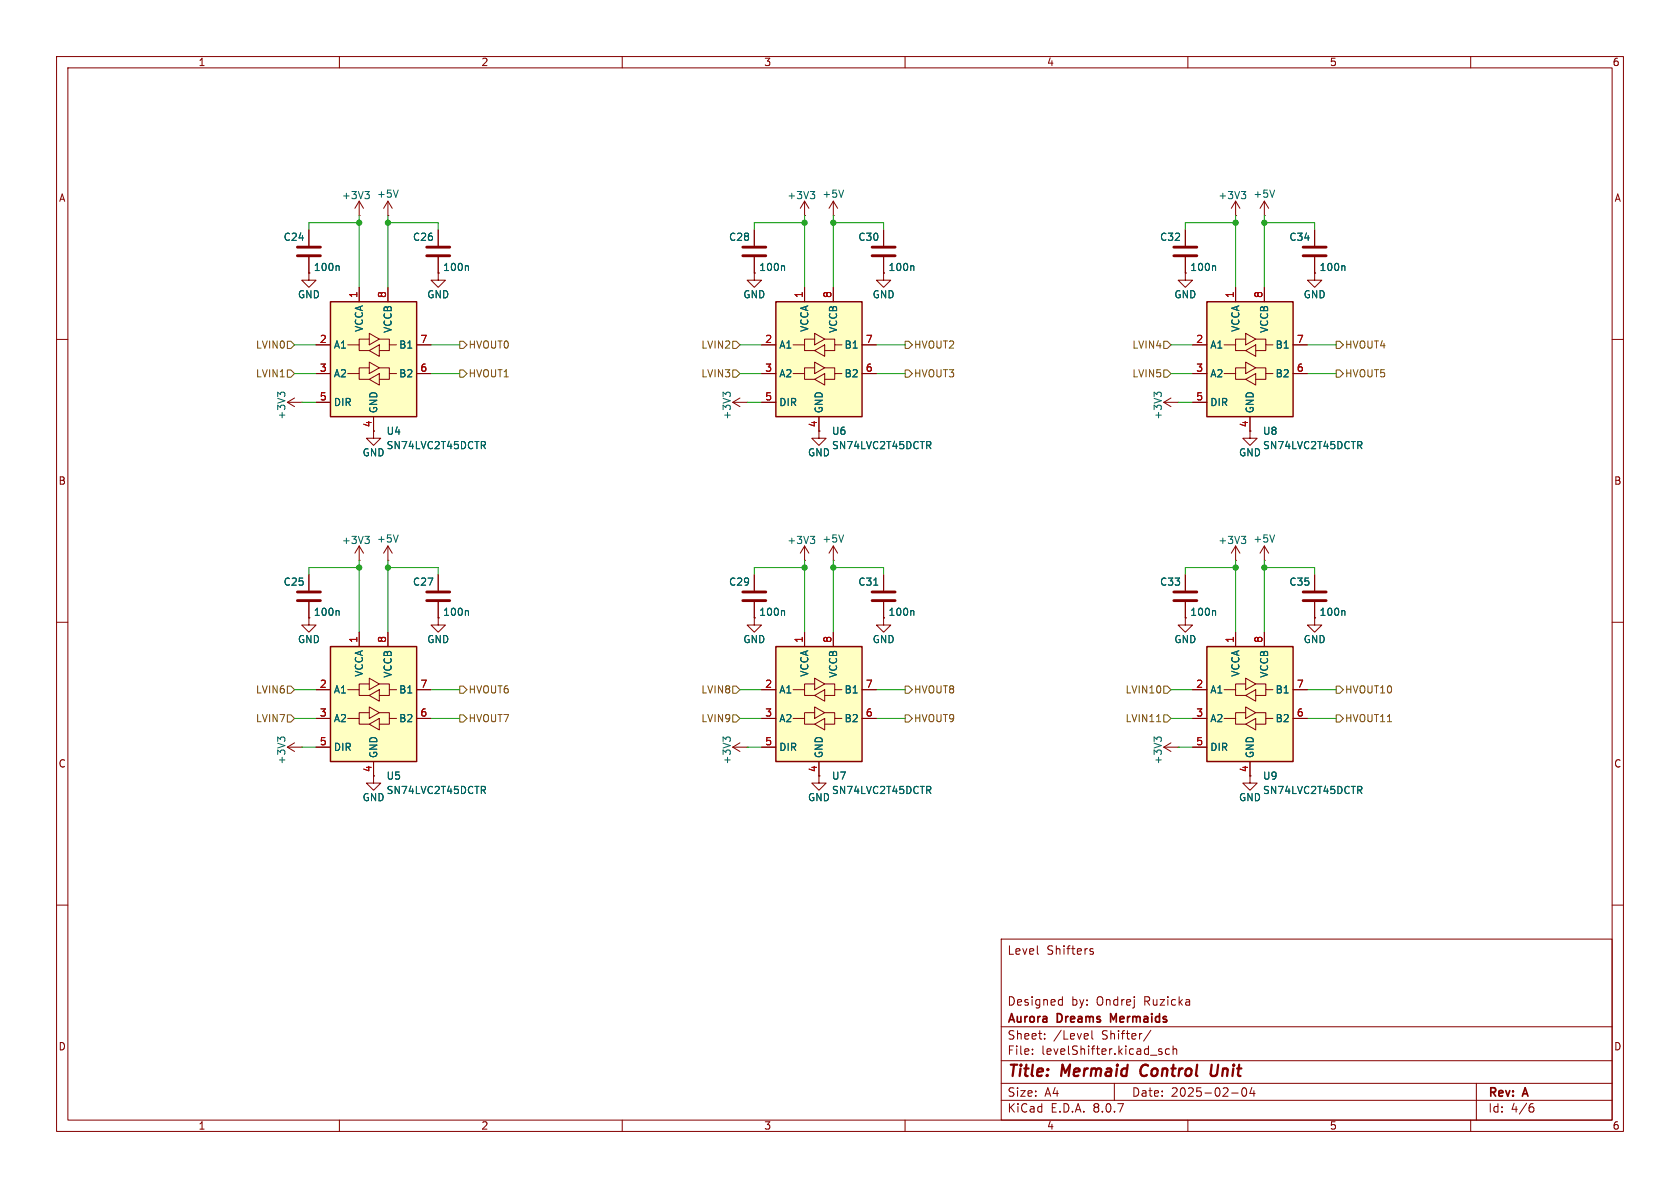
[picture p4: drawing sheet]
<svg xmlns="http://www.w3.org/2000/svg" width="297mm" height="210mm" viewBox="0 0 297 210" stroke-linecap="round" stroke-linejoin="round" font-family="sans-serif">
<g fill="none" stroke="#840000" stroke-width=".18">
<path d="M10 10h277v190h-277zM12 12h273v186h-273zM60 10v2M110 10v2M160 10v2M210 10v2M260 10v2M10 60h2M285 60h2M10 110h2M285 110h2M10 160h2"/>
<path d="M177 166h108v32h-108zM183.5 168.6l.1 .1M187.4 176.7l.4 .1M187.8 176.2v1.5M187.8 177.6l-.4 .1M192.7 168.1l.5 .2 .1 .2-.2 .2-.4-.1M192.7 167.8h.5M285 160h2M60 198v2M110 198v2M160 198v2M177 194.5h108"/>
<path d="M177 191.5h108M177 187.5h108M177 181.5h108M182.5 186.3v.1M182.5 185.5v.1M184.7 183.6v.1M184.7 182.8v.1M193 182.2v1.3l.2 .2M197 191.5v3M203.5 182.1l-1.3 2M204.8 185.7l.7 .4-.3 .3-.4-.1M205.4 185.5l-.4-.1-.2 .2"/>
<path d="M206.7 185.5l-.4-.1-.3 .3v.4l.2 .2h.5M207.4 185.5l.2-.1 .4 .1v.9M207.4 184.9v1.5M210 198v2M217.7 193.2h1.2M219.7 192.4l.2-.1a.81 .81 0 0 1 .6 .6 .81 .81 0 0 1-.3 .8l-.2 .1a.81 .81 0 0 1-.3-1.4zM221.3 192.2l-.3 1.1h.9M221.7 192.8v1M260 198v2M261 191.5v6.5M270.6 195.7h.4l.2 .3-.1 .5-.5 .1M271 195.1l-.4 .1"/>
</g>
<path d="M201.9 188.5a1.27 1.27 0 0 0 0 1.6M214.2 188.2l-.2 1.6 .2 .3a.66 .66 0 0 0 .8-.1" fill="none" stroke="#840000" stroke-width=".4"/>
<path d="M196.8 180.3l-.5-1.1v1.5" fill="none" stroke="#840000" stroke-width=".3"/>
<path d="M137.2 53.3h15.2v20.4h-15.2z" fill="#ffffc2"/>
<path d="M137.2 53.3h15.2v20.4h-15.2z" fill="none" stroke="#840000" stroke-width=".25"/>
<g fill="none" stroke="#840000" stroke-width=".18">
<path d="M77.5 48.3v1.2h1.2l-1.2 1.3-1.3-1.3h1.3M77.5 48.3h.1M142.2 50.8v2.5M144 59.9h-1.8v1.1M144 58.9l1.8 1-1.8 1.1zM145.8 59.9h1.8v1.1h1.2M147.3 50.8v2.5M232.4 48.3v1.2h1.3l-1.3 1.3-1.3-1.3h1.3M232.4 48.3h.1M232.4 40.6v2.8M232.4 45.5v2.8M129.5 71.1h2.6"/>
<path d="M129.5 71.1l1.3 .8M130.8 70.4l-1.3 .7M132.1 71.1h.1M134.6 61h2.6M134.6 66h2.6M134.6 71.1h2.6M140.2 61h2v1h1.8M140.2 66h2v1.1h1.8M144 62l1.8-1v2zM144 65h-1.8v1M144 64l1.8 1-1.8 1zM144 67.1l1.8-1.1v2.1z"/>
<path d="M144.8 73.7v2.5M145.8 65h1.8v1h1.2M147.6 61v1h-1.8M147.6 66v1.1h-1.8M152.4 61h2.5M152.4 66h2.5M232.4 109.2v1.3h1.3l-1.3 1.3-1.3-1.3h1.3M232.4 109.2h.1"/>
</g>
<path d="M237.6 47l.2 .2v.6M128.3 69.8l-.5-.5v.8M128.3 69.6l.3-.3h.3l.2 .3M164.1 78.7l.5 .6M164.3 78l.3 .3-.1 .3-.2 .1" fill="none" stroke="#006464" stroke-width=".18"/>
<path d="M230.4 45.2h4M230.4 43.7h4" fill="none" stroke="#840000" stroke-width=".51"/>
<path d="M213.4 53.3h15.2v20.4h-15.2z" fill="#ffffc2"/>
<path d="M213.4 53.3h15.2v20.4h-15.2z" fill="none" stroke="#840000" stroke-width=".25"/>
<g fill="none" stroke="#840000" stroke-width=".18">
<path d="M142.2 38.1h.1M142.2 35.6l-.7 1.2M142.2 35.6v2.5M142.2 35.6l.8 1.2M147.3 38.1h.1M147.3 35.6l-.7 1.2M147.3 35.6v2.5M147.3 35.6l.8 1.2M218.4 50.8v2.5M220.2 59.9h-1.8v1.1M220.2 58.9l1.8 1-1.8 1.1zM222 59.9h1.8v1.1h1.2"/>
<path d="M223.5 50.8v2.5M66 76.2v1.3h1.3l-1.3 1.2-1.2-1.2h1.2M210.8 61h2.6M210.8 66h2.6M210.8 71.1h2.6M216.4 61h2v1h1.8M216.4 66h2v1.1h1.8M220.2 62l1.8-1v2zM220.2 65h-1.8v1M220.2 64l1.8 1-1.8 1zM220.2 67.1l1.8-1.1v2.1zM221 73.7v3.8h1.2l-1.2 1.2-1.3-1.2h1.3"/>
<path d="M222 65h1.8v1h1.2M223.8 61v1h-1.8M223.8 66v1.1h-1.8M228.6 61h2.5M228.6 66h2.5"/>
</g>
<path d="M143.2 33.9h.8l-.4 .4M143.8 34.3l.2 .3v.3l-.2 .2M149.1 33.6l-.4 1.3M240.3 78.7l.5 .6M240.5 78l.3 .3-.1 .3-.2 .1" fill="none" stroke="#006464" stroke-width=".18"/>
<path d="M213.4 114.3h15.2v20.3h-15.2z" fill="#ffffc2"/>
<path d="M213.4 114.3h15.2v20.3h-15.2z" fill="none" stroke="#840000" stroke-width=".25"/>
<g fill="none" stroke="#840000" stroke-width=".18">
<path d="M156.2 48.3v1.2h1.3l-1.3 1.3-1.3-1.3h1.3M156.2 48.3h.1M156.2 40.6v2.8M156.2 45.5v2.8M218.4 111.8v2.5M220.2 119.9l1.8 1-1.8 1zM223.5 111.8v2.5M210.8 121.9h2.6M210.8 127h2.6M210.8 132.1h2.6M216.4 121.9h2v1h1.8M216.4 127h2v1h1.8"/>
<path d="M220.2 120.9h-1.8v1M220.2 122.9l1.8-1v2.1zM220.2 126h-1.8v1M220.2 125l1.8 1-1.8 1zM220.2 128l1.8-1v2zM221 134.6v2.6M222 120.9h1.8v1h1.2M222 126h1.8v1h1.2M223.8 121.9v1h-1.8M223.8 127v1h-1.8M228.6 121.9h2.5M228.6 127h2.5"/>
</g>
<path d="M161.4 47l.2 .2v.6M240.3 139.7l.5 .6M240.5 139l.3 .3-.1 .3-.2 .1" fill="none" stroke="#006464" stroke-width=".18"/>
<path d="M154.2 45.2h4M154.2 43.7h4" fill="none" stroke="#840000" stroke-width=".51"/>
<path d="M58.4 53.3h15.3v20.4h-15.3z" fill="#ffffc2"/>
<path d="M58.4 53.3h15.3v20.4h-15.3z" fill="none" stroke="#840000" stroke-width=".25"/>
<g fill="none" stroke="#840000" stroke-width=".18">
<path d="M63.5 38.1h.1M63.5 35.6v2.5M63.5 35.6l-.8 1.2M63.5 35.6l.8 1.2M68.6 38.1h.1M68.6 35.6v2.5M68.6 35.6l-.8 1.2M68.6 35.6l.7 1.2M54.6 48.3v1.2h1.3l-1.3 1.3-1.3-1.3h1.3M54.6 48.3h.1M54.6 40.6v2.8M54.6 45.5v2.8"/>
<path d="M63.5 50.8v2.5M65.3 59.9h-1.8v1.1M65.3 58.9l1.8 1-1.8 1.1zM67.1 59.9h1.7v1.1h1.3M68.6 50.8v2.5M133.3 48.3v1.2h1.3l-1.3 1.3-1.2-1.3h1.2M133.3 48.3h.1M133.3 40.6v2.8M133.3 45.5v2.8M55.9 61h2.5M55.9 66h2.5M55.9 71.1h2.5"/>
<path d="M61.5 61h2v1h1.8M61.5 66h2v1.1h1.8M65.3 62l1.8-1v2zM65.3 65h-1.8v1M65.3 64l1.8 1-1.8 1zM65.3 67.1l1.8-1.1v2.1zM66 73.7v2.5M67.1 65h1.7v1h1.3M68.8 61v1h-1.7M68.8 66v1.1h-1.7M73.7 61h2.5M73.7 66h2.5"/>
<path d="M144.8 76.2v1.3h1.2l-1.2 1.2-1.3-1.2h1.3M218.4 99.1h.1M218.4 96.5l-.7 1.3M218.4 96.5v2.6M218.4 96.5l.8 1.3M223.5 99.1h.1M223.5 96.5l-.7 1.3M223.5 96.5v2.6M223.5 96.5l.8 1.3M54.6 109.2v1.3h1.3l-1.3 1.3-1.3-1.3h1.3M54.6 109.2h.1M54.6 101.6v2.8"/>
<path d="M54.6 106.4v2.8M77.5 109.2v1.3h1.2l-1.2 1.3-1.3-1.3h1.3M77.5 109.2h.1M77.5 101.6v2.8M77.5 106.4v2.8M209.5 109.2v1.3h1.3l-1.3 1.3-1.2-1.3h1.2M209.5 109.2h.1M209.5 101.6v2.8M209.5 106.4v2.8M205.7 132.1l1.3 .7M205.7 132.1h2.6M207 131.3l-1.3 .8"/>
<path d="M208.3 132.1h.1M221 137.2v1.2h1.2l-1.2 1.3-1.3-1.3h1.3"/>
</g>
<g fill="none" stroke="#006464" stroke-width=".18">
<path d="M64.5 33.9h.8l-.4 .4M65 34.3l.3 .3v.3l-.3 .2M70.4 33.6l-.4 1.3M59.8 47l.2 .2v.6M138.5 47l.2 .2v.6M85.4 78.7l.4 .6M85.6 78l.2 .3v.3l-.2 .1M219.4 94.8h.8l-.4 .5M220 95.3l.2 .2v.3l-.2 .3M225.3 94.6l-.4 1.2M59.8 107.9l.2 .2v.7M82.6 107.9l.2 .2v.7"/>
<path d="M214.7 107.9l.2 .2v.7M204.5 130.7l-.5-.4v.8M204.5 130.5l.3-.2h.3l.2 .2"/>
</g>
<path d="M52.6 45.2h4M52.6 43.7h4M131.3 45.2h4.1M131.3 43.7h4.1M52.6 106.2h4M52.6 104.6h4M75.4 106.2h4.1M75.4 104.6h4.1M207.5 106.2h4.1M207.5 104.6h4.1" fill="none" stroke="#840000" stroke-width=".51"/>
<path d="M58.4 114.3h15.3v20.3h-15.3z" fill="#ffffc2"/>
<path d="M58.4 114.3h15.3v20.3h-15.3z" fill="none" stroke="#840000" stroke-width=".25"/>
<g fill="none" stroke="#840000" stroke-width=".18">
<path d="M77.5 40.6v2.8M77.5 45.5v2.8M50.8 71.1l1.3 .8M50.8 71.1h2.5M52.1 70.4l-1.3 .7M53.3 71.1h.1M63.5 99.1h.1M63.5 96.5v2.6M63.5 96.5l-.8 1.3M63.5 96.5l.8 1.3M68.6 99.1h.1M68.6 96.5v2.6"/>
<path d="M68.6 96.5l-.8 1.3M68.6 96.5l.7 1.3M147.3 99.1h.1M147.3 96.5l-.7 1.3M147.3 96.5v2.6M147.3 96.5l.8 1.3M63.5 111.8v2.5M65.3 119.9l1.8 1-1.8 1zM68.6 111.8v2.5M156.2 109.2v1.3h1.3l-1.3 1.3-1.3-1.3h1.3M156.2 109.2h.1M156.2 101.6v2.8"/>
<path d="M156.2 106.4v2.8M232.4 101.6v2.8M232.4 106.4v2.8M55.9 121.9h2.5M55.9 127h2.5M55.9 132.1h2.5M61.5 121.9h2v1h1.8M61.5 127h2v1h1.8M65.3 120.9h-1.8v1M65.3 122.9l1.8-1v2.1zM65.3 126h-1.8v1M65.3 125l1.8 1-1.8 1z"/>
<path d="M65.3 128l1.8-1v2zM66 134.6v3.8h1.3l-1.3 1.3-1.2-1.3h1.2M67.1 120.9h1.7v1h1.3M67.1 126h1.7v1h1.3M68.8 121.9v1h-1.7M68.8 127v1h-1.7M73.7 121.9h2.5M73.7 127h2.5M129.5 132.1h2.6M129.5 132.1l1.3 .7M130.8 131.3l-1.3 .8M132.1 132.1h.1"/>
</g>
<g fill="none" stroke="#006464" stroke-width=".18">
<path d="M82.6 47l.2 .2v.6M49.6 69.8l-.5-.5v.8M49.6 69.6l.2-.3h.3l.3 .3M64.5 94.8h.8l-.4 .5M65 95.3l.3 .2v.3l-.3 .3M70.4 94.6l-.4 1.2M149.1 94.6l-.4 1.2M154.5 103.4h.7M161.4 107.9l.2 .2v.7M237.6 107.9l.2 .2v.7M85.4 139.7l.4 .6M85.6 139l.2 .3v.3l-.2 .1"/>
<path d="M128.3 130.7l-.5-.4v.8M128.3 130.5l.3-.2h.3l.2 .2"/>
</g>
<path d="M75.4 45.2h4.1M75.4 43.7h4.1M154.2 106.2h4M154.2 104.6h4M230.4 106.2h4M230.4 104.6h4" fill="none" stroke="#840000" stroke-width=".51"/>
<path d="M137.2 114.3h15.2v20.3h-15.2z" fill="#ffffc2"/>
<path d="M137.2 114.3h15.2v20.3h-15.2z" fill="none" stroke="#840000" stroke-width=".25"/>
<g fill="none" stroke="#840000" stroke-width=".18">
<path d="M218.4 38.1h.1M218.4 35.6l-.7 1.2M218.4 35.6v2.5M218.4 35.6l.8 1.2M223.5 38.1h.1M223.5 35.6l-.7 1.2M223.5 35.6v2.5M223.5 35.6l.8 1.2M54.6 48.3h.1M54.6 40.6v2.8M54.6 45.5v2.8M63.5 50.8v2.5"/>
<path d="M68.6 50.8v2.5M77.5 48.3h.1M77.5 40.6v2.8M77.5 45.5v2.8M133.3 48.3h.1M133.3 40.6v2.8M133.3 45.5v2.8M142.2 50.8v2.5M147.3 50.8v2.5M156.2 48.3h.1M156.2 40.6v2.8M156.2 45.5v2.8"/>
<path d="M209.5 48.3v1.2h1.3l-1.3 1.3-1.2-1.3h1.2M209.5 48.3h.1M209.5 40.6v2.8M209.5 45.5v2.8M218.4 50.8v2.5M223.5 50.8v2.5M232.4 48.3h.1M232.4 40.6v2.8M232.4 45.5v2.8M55.9 71.1h2.5M55.9 61h2.5M55.9 66h2.5"/>
<path d="M66 73.7v2.5M73.7 61h2.5M73.7 66h2.5M134.6 71.1h2.6M134.6 61h2.6M134.6 66h2.6M144.8 73.7v2.5M152.4 61h2.5M152.4 66h2.5M205.7 71.1l1.3 .8M205.7 71.1h2.6M207 70.4l-1.3 .7"/>
<path d="M208.3 71.1h.1M210.8 71.1h2.6M210.8 61h2.6M210.8 66h2.6M221 73.7v2.5M228.6 61h2.5M228.6 66h2.5M142.2 99.1h.1M142.2 96.5v2.6M142.2 96.5l-.7 1.3M142.2 96.5l.8 1.3M54.6 109.2h.1"/>
<path d="M54.6 101.6v2.8M54.6 106.4v2.8M63.5 111.8v2.5M68.6 111.8v2.5M77.5 109.2h.1M77.5 101.6v2.8M77.5 106.4v2.8M133.3 109.2v1.3h1.3l-1.3 1.3-1.2-1.3h1.2M133.3 109.2h.1M133.3 101.6v2.8M133.3 106.4v2.8M142.2 111.8v2.5"/>
<path d="M144 119.9l1.8 1-1.8 1zM147.3 111.8v2.5M156.2 109.2h.1M156.2 101.6v2.8M156.2 106.4v2.8M209.5 109.2h.1M209.5 101.6v2.8M209.5 106.4v2.8M218.4 111.8v2.5M223.5 111.8v2.5M232.4 109.2h.1M232.4 101.6v2.8"/>
<path d="M232.4 106.4v2.8M50.8 132.1h2.5M50.8 132.1l1.3 .7M52.1 131.3l-1.3 .8M53.3 132.1h.1M55.9 121.9h2.5M55.9 127h2.5M55.9 132.1h2.5M66 134.6v2.6M73.7 121.9h2.5M73.7 127h2.5M134.6 121.9h2.6"/>
<path d="M134.6 127h2.6M134.6 132.1h2.6M140.2 121.9h2v1h1.8M140.2 127h2v1h1.8M144 120.9h-1.8v1M144 122.9l1.8-1v2.1zM144 126h-1.8v1M144 125l1.8 1-1.8 1zM144 128l1.8-1v2zM144.8 134.6v3.8h1.2l-1.2 1.3-1.3-1.3h1.3M145.8 120.9h1.8v1h1.2M145.8 126h1.8v1h1.2"/>
<path d="M147.6 121.9v1h-1.8M147.6 127v1h-1.8M152.4 121.9h2.5M152.4 127h2.5M210.8 121.9h2.6M210.8 127h2.6M210.8 132.1h2.6M221 134.6v2.6M228.6 121.9h2.5M228.6 127h2.5"/>
</g>
<g fill="none" stroke="#006464" stroke-width=".18">
<path d="M219.4 33.9h.8l-.4 .4M220 34.3l.2 .3v.3l-.2 .2M225.3 33.6l-.4 1.3M59.8 47l.2 .2v.6M82.6 47l.2 .2v.6M138.5 47l.2 .2v.6M161.4 47l.2 .2v.6M214.7 47l.2 .2v.6M237.6 47l.2 .2v.6M85.4 78.7l.4 .6M85.6 78l.2 .3v.3l-.2 .1M164.1 78.7l.5 .6"/>
<path d="M164.3 78l.3 .3-.1 .3-.2 .1M204.5 69.8l-.5-.5v.8M204.5 69.6l.3-.3h.3l.2 .3M240.3 78.7l.5 .6M240.5 78l.3 .3-.1 .3-.2 .1M143.2 94.8h.8l-.4 .5M143.8 95.3l.2 .2v.3l-.2 .3M59.8 107.9l.2 .2v.7M82.6 107.9l.2 .2v.7M138.5 107.9l.2 .2v.7M154.5 103.4h.7M161.4 107.9l.2 .2v.7"/>
<path d="M214.7 107.9l.2 .2v.7M237.6 107.9l.2 .2v.7M49.6 130.7l-.5-.4v.8M49.6 130.5l.2-.2h.3l.3 .2M85.4 139.7l.4 .6M85.6 139l.2 .3v.3l-.2 .1M164.1 139.7l.5 .6M164.3 139l.3 .3-.1 .3-.2 .1M240.3 139.7l.5 .6M240.5 139l.3 .3-.1 .3-.2 .1"/>
</g>
<path d="M207.5 45.2h4.1M207.5 43.7h4.1M131.3 106.2h4.1M131.3 104.6h4.1" fill="none" stroke="#840000" stroke-width=".51"/>
<g fill="none" stroke="#725600" stroke-width=".18">
<path d="M50.8 60.3h.6l.7 .7-.7 .6h-.6zM50.8 65.4h.6l.7 .6-.7 .7h-.6zM81.3 65.4h.6l.6 .6-.6 .7h-.6zM81.3 60.3h.6l.6 .7-.6 .6h-.6zM129.5 60.3h.7l.6 .7-.6 .6h-.7zM129.5 65.4h.7l.6 .6-.6 .7h-.7zM160 60.3h.7l.6 .7-.6 .6h-.7zM160 65.4h.7l.6 .6-.6 .7h-.7zM205.7 60.3h.7l.6 .7-.6 .6h-.7zM205.7 65.4h.7l.6 .6-.6 .7h-.7zM236.2 60.3h.7l.6 .7-.6 .6h-.7zM236.2 65.4h.7l.6 .6-.6 .7h-.7z"/>
<path d="M50.8 126.4h.6l.7 .6-.7 .6h-.6zM50.8 121.3h.6l.7 .6-.7 .7h-.6zM81.3 121.3h.6l.6 .6-.6 .7h-.6zM81.3 126.4h.6l.6 .6-.6 .6h-.6zM129.5 121.3h.7l.6 .6-.6 .7h-.7zM129.5 126.4h.7l.6 .6-.6 .6h-.7zM160 121.3h.7l.6 .6-.6 .7h-.7zM160 126.4h.7l.6 .6-.6 .6h-.7zM204.5 127.6h.7M205.7 121.3h.7l.6 .6-.6 .7h-.7zM205.7 126.4h.7l.6 .6-.6 .6h-.7zM236.2 126.4h.7l.6 .6-.6 .6h-.7z"/>
<path d="M236.2 121.3h.7l.6 .6-.6 .7h-.7z"/>
</g>
<g fill="none" stroke="#009600" stroke-width=".18">
<path d="M63.5 39.4h-8.9v1.2M63.5 38.1v12.7M68.6 39.4h8.9v1.2M68.6 38.1v12.7M142.2 38.1v12.7M142.2 39.4h-8.9v1.2M147.3 39.4h8.9v1.2M147.3 38.1v12.7M218.4 39.4h-8.9v1.2M218.4 38.1v12.7M223.5 39.4h8.9v1.2M223.5 38.1v12.7"/>
<path d="M52.1 61h3.8M52.1 66h3.8M53.3 71.1h2.6M76.2 61h5.1M76.2 66h5.1M130.8 61h3.8M130.8 66h3.8M132.1 71.1h2.5M154.9 61h5.1M154.9 66h5.1M207 61h3.8M207 66h3.8"/>
<path d="M208.3 71.1h2.5M231.1 61h5.1M231.1 66h5.1M63.5 99.1v12.7M68.6 99.1v12.7M142.2 99.1v12.7M147.3 99.1v12.7M218.4 99.1v12.7M223.5 99.1v12.7M63.5 100.3h-8.9v1.3M68.6 100.3h8.9v1.3M142.2 100.3h-8.9v1.3"/>
<path d="M147.3 100.3h8.9v1.3M218.4 100.3h-8.9v1.3M223.5 100.3h8.9v1.3M52.1 121.9h3.8M52.1 127h3.8M53.3 132.1h2.6M76.2 121.9h5.1M76.2 127h5.1M130.8 121.9h3.8M130.8 127h3.8M132.1 132.1h2.5M154.9 121.9h5.1"/>
<path d="M154.9 127h5.1M207 121.9h3.8M207 127h3.8M208.3 132.1h2.5M231.1 121.9h5.1M231.1 127h5.1"/>
</g>
<g fill="#009600" stroke="#009600" stroke-width=".18">
<circle cx="142.2" cy="39.4" r=".46"/>
<circle cx="147.3" cy="39.4" r=".46"/>
<circle cx="63.5" cy="39.4" r=".46"/>
<circle cx="68.6" cy="39.4" r=".46"/>
<circle cx="223.5" cy="100.3" r=".46"/>
<circle cx="218.4" cy="100.3" r=".46"/>
<circle cx="147.3" cy="100.3" r=".46"/>
<circle cx="142.2" cy="100.3" r=".46"/>
<circle cx="218.4" cy="39.4" r=".46"/>
<circle cx="223.5" cy="39.4" r=".46"/>
<circle cx="63.5" cy="100.3" r=".46"/>
<circle cx="68.6" cy="100.3" r=".46"/>
</g>
<g font-size="2.8" fill="#840000">
<text x="178" y="190.9">Title:</text>
<text x="187.7" y="190.9">Mermaid</text>
<text x="202.5" y="190.9">Control</text>
<text x="215.6" y="190.9">Unit</text>
</g>
<g font-size="2.1" fill="#840000">
<text x="178" y="169">Level</text>
<text x="185" y="169">Shifters</text>
<text x="178" y="178">Designed</text>
<text x="189.4" y="178">by:</text>
<text x="193.9" y="178">Ondrej</text>
<text x="202.4" y="178">Ruzicka</text>
<text x="178" y="184">Sheet:</text>
<text x="178" y="181.2">Aurora</text>
<text x="186.2" y="184">/Level</text>
<text x="187" y="181.2">Dreams</text>
<text x="194.8" y="184">Shifter/</text>
<text x="197" y="181.2">Mermaids</text>
<text x="178" y="186.7">File:</text>
<text x="184.1" y="186.7">levelShifter.kicad_sch</text>
<text x="178" y="196.9">KiCad</text>
<text x="178" y="194.1">Size:</text>
<text x="184.7" y="194.1">A4</text>
<text x="185.7" y="196.9">E.D.A.</text>
<text x="193.3" y="196.9">8.0.7</text>
<text x="200" y="194.1">Date:</text>
<text x="207" y="194.1">2025-02-04</text>
<text x="263" y="194.3">Rev:</text>
<text x="263" y="196.9">Id:</text>
<text x="267.1" y="196.9">4/6</text>
<text x="269.4" y="194.3">A</text>
</g>
<g font-size="1.8" fill="#840000">
<text x="35" y="11.9">1</text>
<text x="85" y="11.9">2</text>
<text x="135" y="11.9">3</text>
<text x="185" y="11.9">4</text>
<text x="235" y="11.9">5</text>
<text x="285" y="11.9">6</text>
<text x="10.3" y="35.9">A</text>
<text x="285.3" y="35.9">A</text>
<text x="220.7" y="75.6" transform="rotate(-90 220.7 75.6)">4</text>
<text x="10.3" y="85.9">B</text>
<text x="285.3" y="85.9">B</text>
<text x="10.3" y="135.9">C</text>
<text x="65.8" y="136.6" transform="rotate(-90 65.8 136.6)">4</text>
<text x="144.5" y="136.6" transform="rotate(-90 144.5 136.6)">4</text>
<text x="220.7" y="136.6" transform="rotate(-90 220.7 136.6)">4</text>
<text x="285.3" y="135.9">C</text>
<text x="10.3" y="185.9">D</text>
<text x="285.3" y="185.9">D</text>
<text x="35" y="199.9">1</text>
<text x="85" y="199.9">2</text>
<text x="135" y="199.9">3</text>
<text x="185" y="199.9">4</text>
<text x="235" y="199.9">5</text>
<text x="285" y="199.9">6</text>
</g>
<g font-size="1.8" fill="#006464">
<text x="60.4" y="35.4">+3V3</text>
<text x="66.5" y="35.2">+5V</text>
<text x="139.1" y="35.4">+3V3</text>
<text x="145.3" y="35.2">+5V</text>
<text x="215.3" y="35.4">+3V3</text>
<text x="221.5" y="35.2">+5V</text>
<text x="50" y="42.8">C24</text>
<text x="72.9" y="42.8">C26</text>
<text x="128.8" y="42.8">C28</text>
<text x="151.6" y="42.8">C30</text>
<text x="205" y="42.8">C32</text>
<text x="227.8" y="42.8">C34</text>
<text x="52.6" y="52.9">GND</text>
<text x="55.4" y="48.1">100n</text>
<text x="75.4" y="52.9">GND</text>
<text x="78.2" y="48.1">100n</text>
<text x="131.3" y="52.9">GND</text>
<text x="134.1" y="48.1">100n</text>
<text x="154.2" y="52.9">GND</text>
<text x="157" y="48.1">100n</text>
<text x="207.5" y="52.9">GND</text>
<text x="210.3" y="48.1">100n</text>
<text x="230.4" y="52.9">GND</text>
<text x="233.2" y="48.1">100n</text>
<text x="64.4" y="58.8" transform="rotate(-90 64.4 58.8)">VCCA</text>
<text x="69.4" y="58.9" transform="rotate(-90 69.4 58.9)">VCCB</text>
<text x="143.1" y="58.8" transform="rotate(-90 143.1 58.8)">VCCA</text>
<text x="148.2" y="58.9" transform="rotate(-90 148.2 58.9)">VCCB</text>
<text x="219.3" y="58.8" transform="rotate(-90 219.3 58.8)">VCCA</text>
<text x="224.4" y="58.9" transform="rotate(-90 224.4 58.9)">VCCB</text>
<text x="58.9" y="61.8">A1</text>
<text x="70.5" y="61.8">B1</text>
<text x="137.7" y="61.8">A1</text>
<text x="149.2" y="61.8">B1</text>
<text x="213.9" y="61.8">A1</text>
<text x="225.4" y="61.8">B1</text>
<text x="58.9" y="66.9">A2</text>
<text x="58.9" y="72">DIR</text>
<text x="70.5" y="66.9">B2</text>
<text x="137.7" y="66.9">A2</text>
<text x="137.7" y="72">DIR</text>
<text x="149.2" y="66.9">B2</text>
<text x="213.9" y="66.9">A2</text>
<text x="213.9" y="72">DIR</text>
<text x="225.4" y="66.9">B2</text>
<text x="50.6" y="74.3" transform="rotate(-90 50.6 74.3)">+3V3</text>
<text x="66.9" y="73.2" transform="rotate(-90 66.9 73.2)">GND</text>
<text x="68.2" y="77.1">U4</text>
<text x="129.4" y="74.3" transform="rotate(-90 129.4 74.3)">+3V3</text>
<text x="145.6" y="73.2" transform="rotate(-90 145.6 73.2)">GND</text>
<text x="147" y="77.1">U6</text>
<text x="205.6" y="74.3" transform="rotate(-90 205.6 74.3)">+3V3</text>
<text x="221.8" y="73.2" transform="rotate(-90 221.8 73.2)">GND</text>
<text x="223.2" y="77.1">U8</text>
<text x="64" y="80.9">GND</text>
<text x="68.2" y="79.6">SN74LVC2T45DCTR</text>
<text x="142.7" y="80.9">GND</text>
<text x="147" y="79.6">SN74LVC2T45DCTR</text>
<text x="218.9" y="80.9">GND</text>
<text x="223.2" y="79.6">SN74LVC2T45DCTR</text>
<text x="60.4" y="96.4">+3V3</text>
<text x="66.5" y="96.1">+5V</text>
<text x="139.1" y="96.4">+3V3</text>
<text x="145.3" y="96.1">+5V</text>
<text x="215.3" y="96.4">+3V3</text>
<text x="221.5" y="96.1">+5V</text>
<text x="50" y="103.7">C25</text>
<text x="72.9" y="103.7">C27</text>
<text x="128.8" y="103.7">C29</text>
<text x="151.6" y="103.7">C31</text>
<text x="205" y="103.7">C33</text>
<text x="227.8" y="103.7">C35</text>
<text x="52.6" y="113.9">GND</text>
<text x="55.4" y="109.1">100n</text>
<text x="75.4" y="113.9">GND</text>
<text x="78.2" y="109.1">100n</text>
<text x="131.3" y="113.9">GND</text>
<text x="134.1" y="109.1">100n</text>
<text x="154.2" y="113.9">GND</text>
<text x="157" y="109.1">100n</text>
<text x="207.5" y="113.9">GND</text>
<text x="210.3" y="109.1">100n</text>
<text x="230.4" y="113.9">GND</text>
<text x="233.2" y="109.1">100n</text>
<text x="64.4" y="119.7" transform="rotate(-90 64.4 119.7)">VCCA</text>
<text x="69.4" y="119.9" transform="rotate(-90 69.4 119.9)">VCCB</text>
<text x="143.1" y="119.7" transform="rotate(-90 143.1 119.7)">VCCA</text>
<text x="148.2" y="119.9" transform="rotate(-90 148.2 119.9)">VCCB</text>
<text x="219.3" y="119.7" transform="rotate(-90 219.3 119.7)">VCCA</text>
<text x="224.4" y="119.9" transform="rotate(-90 224.4 119.9)">VCCB</text>
<text x="58.9" y="122.8">A1</text>
<text x="70.5" y="122.8">B1</text>
<text x="137.7" y="122.8">A1</text>
<text x="149.2" y="122.8">B1</text>
<text x="213.9" y="122.8">A1</text>
<text x="225.4" y="122.8">B1</text>
<text x="58.9" y="127.9">A2</text>
<text x="70.5" y="127.9">B2</text>
<text x="137.7" y="127.9">A2</text>
<text x="149.2" y="127.9">B2</text>
<text x="213.9" y="127.9">A2</text>
<text x="225.4" y="127.9">B2</text>
<text x="50.6" y="135.2" transform="rotate(-90 50.6 135.2)">+3V3</text>
<text x="58.9" y="132.9">DIR</text>
<text x="66.9" y="134.1" transform="rotate(-90 66.9 134.1)">GND</text>
<text x="129.4" y="135.2" transform="rotate(-90 129.4 135.2)">+3V3</text>
<text x="137.7" y="132.9">DIR</text>
<text x="145.6" y="134.1" transform="rotate(-90 145.6 134.1)">GND</text>
<text x="205.6" y="135.2" transform="rotate(-90 205.6 135.2)">+3V3</text>
<text x="213.9" y="132.9">DIR</text>
<text x="221.8" y="134.1" transform="rotate(-90 221.8 134.1)">GND</text>
<text x="64" y="141.8">GND</text>
<text x="68.2" y="138">U5</text>
<text x="68.2" y="140.6">SN74LVC2T45DCTR</text>
<text x="142.7" y="141.8">GND</text>
<text x="147" y="138">U7</text>
<text x="147" y="140.6">SN74LVC2T45DCTR</text>
<text x="218.9" y="141.8">GND</text>
<text x="223.2" y="138">U9</text>
<text x="223.2" y="140.6">SN74LVC2T45DCTR</text>
</g>
<g font-size="1.8" fill="#a90000">
<text x="63.2" y="52.8" transform="rotate(-90 63.2 52.8)">1</text>
<text x="68.3" y="52.8" transform="rotate(-90 68.3 52.8)">8</text>
<text x="142" y="52.8" transform="rotate(-90 142 52.8)">1</text>
<text x="147.1" y="52.8" transform="rotate(-90 147.1 52.8)">8</text>
<text x="218.2" y="52.8" transform="rotate(-90 218.2 52.8)">1</text>
<text x="223.3" y="52.8" transform="rotate(-90 223.3 52.8)">8</text>
<text x="56.4" y="60.7">2</text>
<text x="56.4" y="65.8">3</text>
<text x="74.2" y="65.8">6</text>
<text x="74.2" y="60.7">7</text>
<text x="135.2" y="60.7">2</text>
<text x="135.2" y="65.8">3</text>
<text x="153" y="65.8">6</text>
<text x="153" y="60.7">7</text>
<text x="211.4" y="60.7">2</text>
<text x="211.4" y="65.8">3</text>
<text x="229.2" y="65.8">6</text>
<text x="229.2" y="60.7">7</text>
<text x="56.4" y="70.9">5</text>
<text x="135.2" y="70.9">5</text>
<text x="211.4" y="70.9">5</text>
<text x="65.8" y="75.6" transform="rotate(-90 65.8 75.6)">4</text>
<text x="144.5" y="75.6" transform="rotate(-90 144.5 75.6)">4</text>
<text x="63.2" y="113.7" transform="rotate(-90 63.2 113.7)">1</text>
<text x="68.3" y="113.7" transform="rotate(-90 68.3 113.7)">8</text>
<text x="142" y="113.7" transform="rotate(-90 142 113.7)">1</text>
<text x="147.1" y="113.7" transform="rotate(-90 147.1 113.7)">8</text>
<text x="218.2" y="113.7" transform="rotate(-90 218.2 113.7)">1</text>
<text x="223.3" y="113.7" transform="rotate(-90 223.3 113.7)">8</text>
<text x="56.4" y="121.7">2</text>
<text x="74.2" y="121.7">7</text>
<text x="135.2" y="121.7">2</text>
<text x="153" y="121.7">7</text>
<text x="211.4" y="121.7">2</text>
<text x="229.2" y="121.7">7</text>
<text x="56.4" y="126.7">3</text>
<text x="56.4" y="131.8">5</text>
<text x="74.2" y="126.7">6</text>
<text x="135.2" y="126.7">3</text>
<text x="135.2" y="131.8">5</text>
<text x="153" y="126.7">6</text>
<text x="211.4" y="126.7">3</text>
<text x="211.4" y="131.8">5</text>
<text x="229.2" y="126.7">6</text>
</g>
<g font-size="1.8" fill="#725600">
<text x="45.1" y="61.8">LVIN0</text>
<text x="82.7" y="61.8">HVOUT0</text>
<text x="123.9" y="61.8">LVIN2</text>
<text x="161.5" y="61.8">HVOUT2</text>
<text x="200.1" y="61.8">LVIN4</text>
<text x="237.7" y="61.8">HVOUT4</text>
<text x="45.1" y="66.9">LVIN1</text>
<text x="82.7" y="66.9">HVOUT1</text>
<text x="123.9" y="66.9">LVIN3</text>
<text x="161.5" y="66.9">HVOUT3</text>
<text x="200.1" y="66.9">LVIN5</text>
<text x="237.7" y="66.9">HVOUT5</text>
<text x="45.1" y="122.8">LVIN6</text>
<text x="82.7" y="122.8">HVOUT6</text>
<text x="123.9" y="122.8">LVIN8</text>
<text x="161.5" y="122.8">HVOUT8</text>
<text x="198.9" y="122.8">LVIN10</text>
<text x="237.7" y="122.8">HVOUT10</text>
<text x="45.1" y="127.9">LVIN7</text>
<text x="82.7" y="127.9">HVOUT7</text>
<text x="123.9" y="127.9">LVIN9</text>
<text x="161.5" y="127.9">HVOUT9</text>
<text x="198.9" y="127.9">LVIN11</text>
<text x="237.7" y="127.9">HVOUT11</text>
</g>
</svg>
